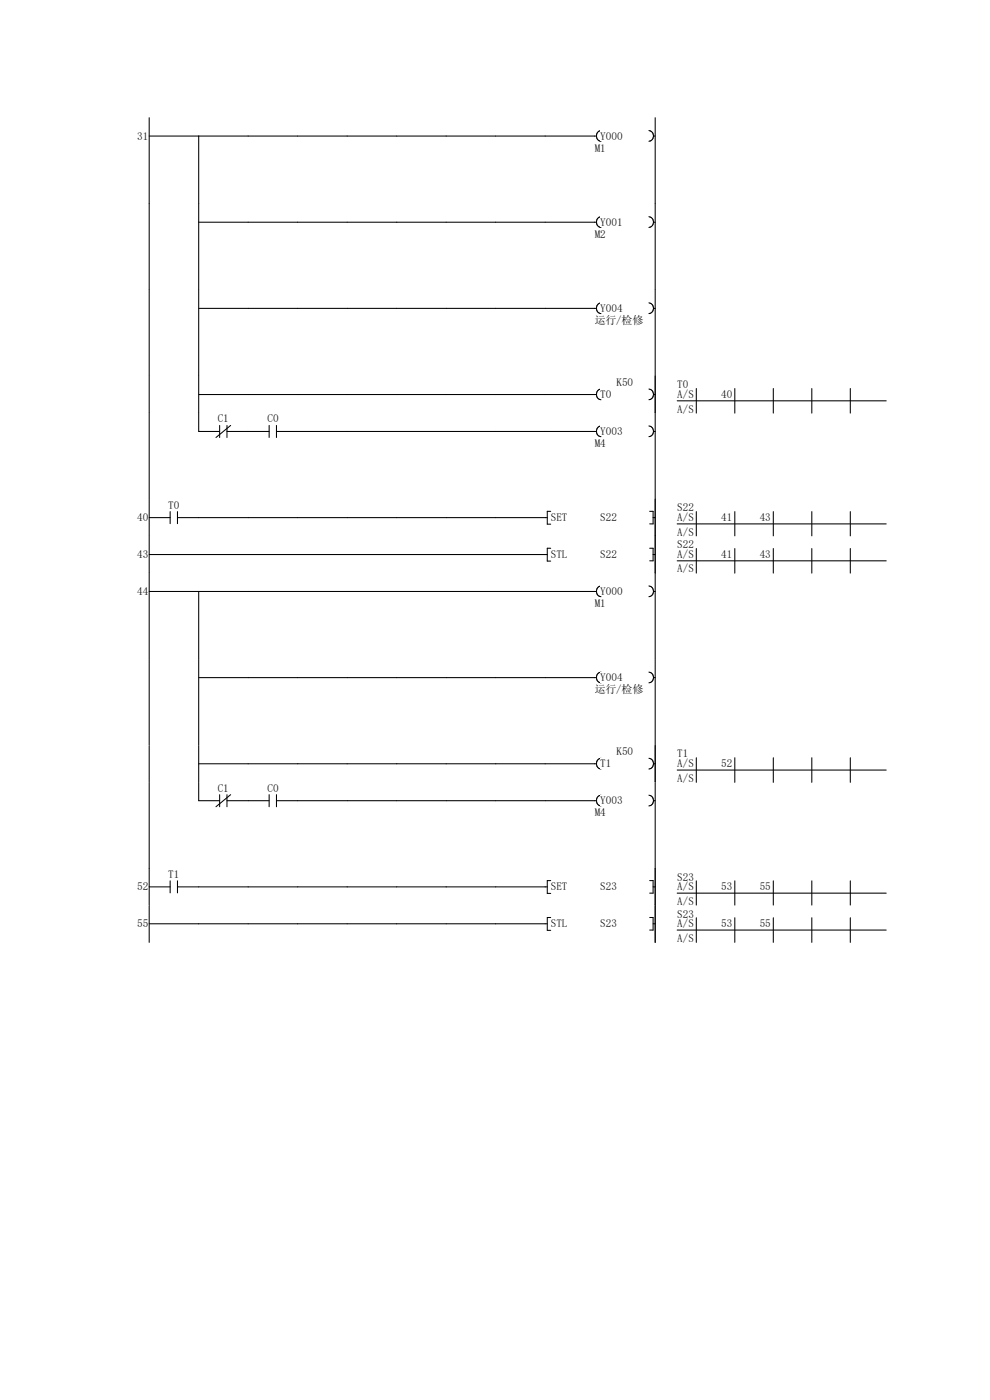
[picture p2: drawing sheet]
<svg xmlns="http://www.w3.org/2000/svg" width="210mm" height="297mm" viewBox="0 0 210 297" stroke-linecap="round" stroke-linejoin="round" font-family="sans-serif">
<path d="M31.6 28.9h94.9M31.6 25v18.3M42.2 28.9v14.4M127.5 27.7a1.16 1.16 0 0 0-1 1.1 1.16 1.16 0 0 0 1 1.2" fill="none" stroke="#070000" stroke-width=".22"/>
<path d="M127.3 27.6h4.8v2.3h-4.8z" fill="#fff"/>
<path d="M137.7 27.7a1.15 1.15 0 0 1 1 1.1 1.15 1.15 0 0 1-1 1.2M138.6 28.9h.4" fill="none" stroke="#070000" stroke-width=".22"/>
<path d="M126.2 30.2h2.4v2.3h-2.4z" fill="#fff"/>
<path d="M139 25v18.3" fill="none" stroke="#070000" stroke-width=".22"/>
<path d="M20 43.3h106.2v18.3h-106.2z" fill-rule="evenodd" fill="#fff"/>
<path d="M126.2 43.3h12.8v18.3h-12.8z" fill="#fff"/>
<path d="M31.6 43.3v18.2M42.2 47.1h84.3M42.2 43.3v18.2M127.5 46a1.16 1.16 0 0 0-1 1.1 1.16 1.16 0 0 0 1 1.2" fill="none" stroke="#070000" stroke-width=".22"/>
<path d="M127.3 45.8h4.8v2.4h-4.8z" fill="#fff"/>
<path d="M137.7 46a1.15 1.15 0 0 1 1 1.1 1.15 1.15 0 0 1-1 1.2M138.6 47.1h.4" fill="none" stroke="#070000" stroke-width=".22"/>
<path d="M126.2 48.5h2.4v2.3h-2.4z" fill="#fff"/>
<path d="M139 43.3v18.2" fill="none" stroke="#070000" stroke-width=".22"/>
<path d="M20 61.6h106.2v18.2h-106.2z" fill-rule="evenodd" fill="#fff"/>
<path d="M126.2 61.6h12.8v18.2h-12.8z" fill="#fff"/>
<path d="M31.6 61.5v18.3M42.2 65.4h84.3M42.2 61.5v18.3M127.5 64.3a1.16 1.16 0 0 0-1 1.1 1.16 1.16 0 0 0 1 1.1" fill="none" stroke="#070000" stroke-width=".22"/>
<path d="M127.3 64.1h4.8v2.4h-4.8z" fill="#fff"/>
<path d="M137.7 64.3a1.15 1.15 0 0 1 1 1.1 1.15 1.15 0 0 1-1 1.1M138.6 65.4h.4" fill="none" stroke="#070000" stroke-width=".22"/>
<path d="M126.2 66.8h10.3v2.3h-10.3z" fill="#fff"/>
<path d="M139 61.5v18.3" fill="none" stroke="#070000" stroke-width=".22"/>
<path d="M20 79.8h168v7.9h-168z" fill-rule="evenodd" fill="#fff"/>
<path d="M31.6 79.8v7.8M42.2 79.8v7.8M42.2 83.7h84.3M127.5 82.5a1.16 1.16 0 0 0-1 1.2 1.16 1.16 0 0 0 1 1.1" fill="none" stroke="#070000" stroke-width=".22"/>
<g fill="#fff">
<path d="M130.8 79.8h3.5v2.3h-3.5z"/>
<path d="M127.3 82.4h2.4v2.4h-2.4z"/>
</g>
<path d="M139 79.8v7.8M137.7 82.5a1.15 1.15 0 0 1 1 1.2 1.15 1.15 0 0 1-1 1.1M138.6 83.7h.4M143.7 85h44.3M147.7 82.4v5.2M155.9 82.4v5.2M164 82.4v5.2M172.2 82.4v5.2M180.4 82.4v5.2" fill="none" stroke="#070000" stroke-width=".22"/>
<g fill="#fff">
<path d="M143.7 80.3h2.4v2.4h-2.4z"/>
<path d="M143.7 82.4h3.6v2.4h-3.6z"/>
<path d="M143.7 85.6h3.6v2.3h-3.6z"/>
<path d="M148.3 82.4h7.1v2.4h-7.1z"/>
</g>
<path d="M139 79.8v7.8" fill="none" stroke="#070000" stroke-width=".22"/>
<path d="M20 87.7h106.2v18.3h-106.2z" fill-rule="evenodd" fill="#fff"/>
<path d="M126.2 87.7h12.8v18.3h-12.8z" fill="#fff"/>
<path d="M31.6 87.6v18.3" fill="none" stroke="#070000" stroke-width=".22"/>
<path d="M46.2 87.6h2.4v2.4h-2.4z" fill="#fff"/>
<path d="M42.2 87.6v3.9h4.4M46.6 90.3v2.5M48.1 91.5h4.5M48.1 90.3v2.5M48.9 90.3l-3.1 2.5" fill="none" stroke="#070000" stroke-width=".22"/>
<path d="M56.7 87.6h2.4v2.4h-2.4z" fill="#fff"/>
<path d="M52.6 91.5h4.5M57.1 90.3v2.5M58.7 91.5h67.8M58.7 90.3v2.5M127.5 90.4a1.16 1.16 0 0 0-1 1.1 1.16 1.16 0 0 0 1 1.1" fill="none" stroke="#070000" stroke-width=".22"/>
<path d="M127.3 90.3h4.8v2.3h-4.8z" fill="#fff"/>
<path d="M137.7 90.4a1.15 1.15 0 0 1 1 1.1 1.15 1.15 0 0 1-1 1.1M138.6 91.5h.4" fill="none" stroke="#070000" stroke-width=".22"/>
<path d="M126.2 92.9h2.4v2.3h-2.4z" fill="#fff"/>
<path d="M139 87.6v18.3" fill="none" stroke="#070000" stroke-width=".22"/>
<g fill="#fff">
<path d="M20 106h119v7.8h-119z" fill-rule="evenodd"/>
<path d="M139 106h49v7.8h-49zM29.1 108.5h2.4v2.4h-2.4z" fill-rule="evenodd"/>
</g>
<path d="M35.7 105.9h2.4v2.3h-2.4z" fill="#fff"/>
<path d="M31.6 109.8h4.5M31.6 105.9v7.9M36.1 108.5v2.6M37.7 109.8h78.4M37.7 108.5v2.6M116.8 108.5h-.7v2.7h.7" fill="none" stroke="#070000" stroke-width=".22"/>
<g fill="#fff">
<path d="M116.8 108.5h3.6v2.4h-3.6z"/>
<path d="M127.3 108.5h3.6v2.4h-3.6z"/>
</g>
<path d="M137.8 108.5h.7v2.6h-.7M138.5 109.8h.5M139 105.9v7.9M143.7 111.1h44.3M147.7 108.5v5.3M155.9 108.5v5.3M164 108.5v5.3M172.2 108.5v5.3M180.4 108.5v5.3" fill="none" stroke="#070000" stroke-width=".22"/>
<g fill="#fff">
<path d="M143.7 106.5h3.6v2.3h-3.6z"/>
<path d="M143.7 108.5h3.6v2.4h-3.6z"/>
<path d="M143.7 111.6h3.6v2.4h-3.6z"/>
<path d="M148.3 108.5h7.1v2.4h-7.1z"/>
<path d="M156.4 108.5h7.2v2.4h-7.2z"/>
</g>
<path d="M139 105.9v7.9" fill="none" stroke="#070000" stroke-width=".22"/>
<g fill="#fff">
<path d="M20 113.8h119v7.8h-119z" fill-rule="evenodd"/>
<path d="M139 113.8h49v7.8h-49zM29.1 116.4h2.4v2.3h-2.4z" fill-rule="evenodd"/>
</g>
<path d="M31.6 117.6h84.5M31.6 113.8v7.8M116.8 116.3h-.7v2.7h.7" fill="none" stroke="#070000" stroke-width=".22"/>
<g fill="#fff">
<path d="M116.8 116.4h3.6v2.3h-3.6z"/>
<path d="M127.3 116.4h3.6v2.3h-3.6z"/>
</g>
<path d="M137.8 116.3h.7v2.7h-.7M138.5 117.6h.5M139 113.8v7.8M143.7 119h44.3M147.7 116.4v5.2M155.9 116.4v5.2M164 116.4v5.2M172.2 116.4v5.2M180.4 116.4v5.2" fill="none" stroke="#070000" stroke-width=".22"/>
<g fill="#fff">
<path d="M143.7 114.3h3.6v2.3h-3.6z"/>
<path d="M143.7 116.4h3.6v2.3h-3.6z"/>
<path d="M143.7 119.5h3.6v2.3h-3.6z"/>
<path d="M148.3 116.4h7.1v2.3h-7.1z"/>
<path d="M156.4 116.4h7.2v2.3h-7.2z"/>
</g>
<path d="M139 113.8v7.8" fill="none" stroke="#070000" stroke-width=".22"/>
<g fill="#fff">
<path d="M20 121.6h106.2v18.3h-106.2z" fill-rule="evenodd"/>
<path d="M126.2 121.6h12.8v18.3h-12.8zM29.1 124.2h2.4v2.3h-2.4z" fill-rule="evenodd"/>
</g>
<path d="M31.6 125.5h94.9M31.6 121.6v18.3M42.2 125.5v14.4M127.5 124.3a1.16 1.16 0 0 0-1 1.2 1.16 1.16 0 0 0 1 1.1" fill="none" stroke="#070000" stroke-width=".22"/>
<path d="M127.3 124.2h4.8v2.3h-4.8z" fill="#fff"/>
<path d="M137.7 124.3a1.15 1.15 0 0 1 1 1.2 1.15 1.15 0 0 1-1 1.1M138.6 125.5h.4" fill="none" stroke="#070000" stroke-width=".22"/>
<path d="M126.2 126.8h2.4v2.4h-2.4z" fill="#fff"/>
<path d="M139 121.6v18.3" fill="none" stroke="#070000" stroke-width=".22"/>
<path d="M20 139.9h106.2v18.3h-106.2z" fill-rule="evenodd" fill="#fff"/>
<path d="M126.2 139.9h12.8v18.3h-12.8z" fill="#fff"/>
<path d="M31.6 139.9v18.2M42.2 139.9v18.2M42.2 143.8h84.3M127.5 142.6a1.16 1.16 0 0 0-1 1.1 1.16 1.16 0 0 0 1 1.2" fill="none" stroke="#070000" stroke-width=".22"/>
<path d="M127.3 142.5h4.8v2.3h-4.8z" fill="#fff"/>
<path d="M137.7 142.6a1.15 1.15 0 0 1 1 1.1 1.15 1.15 0 0 1-1 1.2M138.6 143.8h.4" fill="none" stroke="#070000" stroke-width=".22"/>
<path d="M126.2 145.1h10.3v2.3h-10.3z" fill="#fff"/>
<path d="M139 139.9v18.2" fill="none" stroke="#070000" stroke-width=".22"/>
<path d="M20 158.2h168v7.8h-168z" fill-rule="evenodd" fill="#fff"/>
<path d="M31.6 158.1v7.9M42.2 158.1v7.9M42.2 162h84.3M127.5 160.9a1.16 1.16 0 0 0-1 1.1 1.16 1.16 0 0 0 1 1.1" fill="none" stroke="#070000" stroke-width=".22"/>
<g fill="#fff">
<path d="M130.8 158.2h3.5v2.3h-3.5z"/>
<path d="M127.3 160.7h2.4v2.4h-2.4z"/>
</g>
<path d="M139 158.1v7.9M137.7 160.9a1.15 1.15 0 0 1 1 1.1 1.15 1.15 0 0 1-1 1.1M138.6 162h.4M143.7 163.4h44.3M147.7 160.8v5.2M155.9 160.8v5.2M164 160.8v5.2M172.2 160.8v5.2M180.4 160.8v5.2" fill="none" stroke="#070000" stroke-width=".22"/>
<g fill="#fff">
<path d="M143.7 158.7h2.4v2.3h-2.4z"/>
<path d="M143.7 160.7h3.6v2.4h-3.6z"/>
<path d="M143.7 163.9h3.6v2.3h-3.6z"/>
<path d="M148.3 160.7h7.1v2.4h-7.1z"/>
</g>
<path d="M139 158.1v7.9" fill="none" stroke="#070000" stroke-width=".22"/>
<path d="M20 166h106.2v18.3h-106.2z" fill-rule="evenodd" fill="#fff"/>
<path d="M126.2 166h12.8v18.3h-12.8z" fill="#fff"/>
<path d="M31.6 166v18.3" fill="none" stroke="#070000" stroke-width=".22"/>
<path d="M46.2 166h2.4v2.3h-2.4z" fill="#fff"/>
<path d="M42.2 166v3.9h4.4M46.6 168.6v2.5M48.1 169.9h4.5M48.1 168.6v2.5M48.9 168.6l-3.1 2.5" fill="none" stroke="#070000" stroke-width=".22"/>
<path d="M56.7 166h2.4v2.3h-2.4z" fill="#fff"/>
<path d="M52.6 169.9h4.5M57.1 168.6v2.5M58.7 169.9h67.8M58.7 168.6v2.5M127.5 168.7a1.16 1.16 0 0 0-1 1.1 1.16 1.16 0 0 0 1 1.2" fill="none" stroke="#070000" stroke-width=".22"/>
<path d="M127.3 168.6h4.8v2.3h-4.8z" fill="#fff"/>
<path d="M137.7 168.7a1.15 1.15 0 0 1 1 1.1 1.15 1.15 0 0 1-1 1.2M138.6 169.9h.4" fill="none" stroke="#070000" stroke-width=".22"/>
<path d="M126.2 171.2h2.4v2.3h-2.4z" fill="#fff"/>
<path d="M139 166v18.3" fill="none" stroke="#070000" stroke-width=".22"/>
<g fill="#fff">
<path d="M20 184.3h119v7.8h-119z" fill-rule="evenodd"/>
<path d="M139 184.3h49v7.8h-49zM29.1 186.9h2.4v2.3h-2.4z" fill-rule="evenodd"/>
</g>
<path d="M35.7 184.3h2.4v2.3h-2.4z" fill="#fff"/>
<path d="M31.6 188.2h4.5M31.6 184.3v7.8M36.1 186.9v2.5M37.7 188.2h78.4M37.7 186.9v2.5M116.8 186.8h-.7v2.7h.7" fill="none" stroke="#070000" stroke-width=".22"/>
<g fill="#fff">
<path d="M116.8 186.9h3.6v2.3h-3.6z"/>
<path d="M127.3 186.9h3.6v2.3h-3.6z"/>
</g>
<path d="M137.8 186.8h.7v2.7h-.7M138.5 188.2h.5M139 184.3v7.8M143.7 189.5h44.3M147.7 186.9v5.2M155.9 186.9v5.2M164 186.9v5.2M172.2 186.9v5.2M180.4 186.9v5.2" fill="none" stroke="#070000" stroke-width=".22"/>
<g fill="#fff">
<path d="M143.7 184.8h3.6v2.4h-3.6z"/>
<path d="M143.7 186.9h3.6v2.3h-3.6z"/>
<path d="M143.7 190h3.6v2.3h-3.6z"/>
<path d="M148.3 186.9h7.1v2.3h-7.1z"/>
<path d="M156.4 186.9h7.2v2.3h-7.2z"/>
</g>
<path d="M139 184.3v7.8" fill="none" stroke="#070000" stroke-width=".22"/>
<g fill="#fff">
<path d="M20 192.1h119v7.8h-119z" fill-rule="evenodd"/>
<path d="M139 192.1h49v7.8h-49zM29.1 194.7h2.4v2.3h-2.4z" fill-rule="evenodd"/>
</g>
<path d="M31.6 196h84.5M31.6 192.1v7.8M116.8 194.6h-.7v2.8h.7" fill="none" stroke="#070000" stroke-width=".22"/>
<g fill="#fff">
<path d="M116.8 194.7h3.6v2.3h-3.6z"/>
<path d="M127.3 194.7h3.6v2.3h-3.6z"/>
</g>
<path d="M137.8 194.6h.7v2.7h-.7M138.5 196h.5M139 192.1v7.8M143.7 197.3h44.3M147.7 194.7v5.2M155.9 194.7v5.2M164 194.7v5.2M172.2 194.7v5.2M180.4 194.7v5.2" fill="none" stroke="#070000" stroke-width=".22"/>
<g fill="#fff">
<path d="M143.7 192.7h3.6v2.3h-3.6z"/>
<path d="M143.7 194.7h3.6v2.3h-3.6z"/>
<path d="M143.7 197.8h3.6v2.4h-3.6z"/>
<path d="M148.3 194.7h7.1v2.3h-7.1z"/>
<path d="M156.4 194.7h7.2v2.3h-7.2z"/>
</g>
<path d="M139 192.1v7.8" fill="none" stroke="#070000" stroke-width=".22"/>
<g font-size="2.3">
<text x="29.1" y="29.6">31</text>
<text x="127.3" y="29.6">Y000</text>
<text x="126.2" y="32.2">M1</text>
<text x="127.3" y="47.8">Y001</text>
<text x="126.2" y="50.5">M2</text>
<text x="126.2" y="68.7">运行/检修</text>
<text x="127.3" y="66.1">Y004</text>
<text x="130.8" y="81.8">K50</text>
<text x="143.7" y="82.3">T0</text>
<text x="46.2" y="89.6">C1</text>
<text x="56.7" y="89.6">C0</text>
<text x="127.3" y="84.4">T0</text>
<text x="143.7" y="84.4">A/S</text>
<text x="143.7" y="87.5">A/S</text>
<text x="153" y="84.4">40</text>
<text x="126.2" y="94.9">M4</text>
<text x="127.3" y="92.2">Y003</text>
<text x="35.7" y="107.9">T0</text>
<text x="29.1" y="110.5">40</text>
<text x="116.8" y="110.5">SET</text>
<text x="127.3" y="110.5">S22</text>
<text x="143.7" y="108.5">S22</text>
<text x="143.7" y="110.5">A/S</text>
<text x="143.7" y="113.6">A/S</text>
<text x="153" y="110.5">41</text>
<text x="161.2" y="110.5">43</text>
<text x="29.1" y="118.4">43</text>
<text x="116.8" y="118.4">STL</text>
<text x="127.3" y="118.4">S22</text>
<text x="143.7" y="116.3">S22</text>
<text x="143.7" y="118.4">A/S</text>
<text x="153" y="118.4">41</text>
<text x="161.2" y="118.4">43</text>
<text x="143.7" y="121.5">A/S</text>
<text x="29.1" y="126.2">44</text>
<text x="126.2" y="128.8">M1</text>
<text x="127.3" y="126.2">Y000</text>
<text x="126.2" y="147.1">运行/检修</text>
<text x="127.3" y="144.5">Y004</text>
<text x="130.8" y="160.1">K50</text>
<text x="143.7" y="160.7">T1</text>
<text x="46.2" y="168">C1</text>
<text x="56.7" y="168">C0</text>
<text x="127.3" y="162.7">T1</text>
<text x="143.7" y="162.7">A/S</text>
<text x="143.7" y="165.9">A/S</text>
<text x="153" y="162.7">52</text>
<text x="126.2" y="173.2">M4</text>
<text x="127.3" y="170.6">Y003</text>
<text x="29.1" y="188.8">52</text>
<text x="35.7" y="186.3">T1</text>
<text x="116.8" y="188.8">SET</text>
<text x="127.3" y="188.8">S23</text>
<text x="143.7" y="186.8">S23</text>
<text x="143.7" y="188.8">A/S</text>
<text x="143.7" y="192">A/S</text>
<text x="153" y="188.8">53</text>
<text x="161.2" y="188.8">55</text>
<text x="29.1" y="196.7">55</text>
<text x="116.8" y="196.7">STL</text>
<text x="127.3" y="196.7">S23</text>
<text x="143.7" y="194.6">S23</text>
<text x="143.7" y="196.7">A/S</text>
<text x="153" y="196.7">53</text>
<text x="161.2" y="196.7">55</text>
<text x="143.7" y="199.8">A/S</text>
</g>
</svg>
